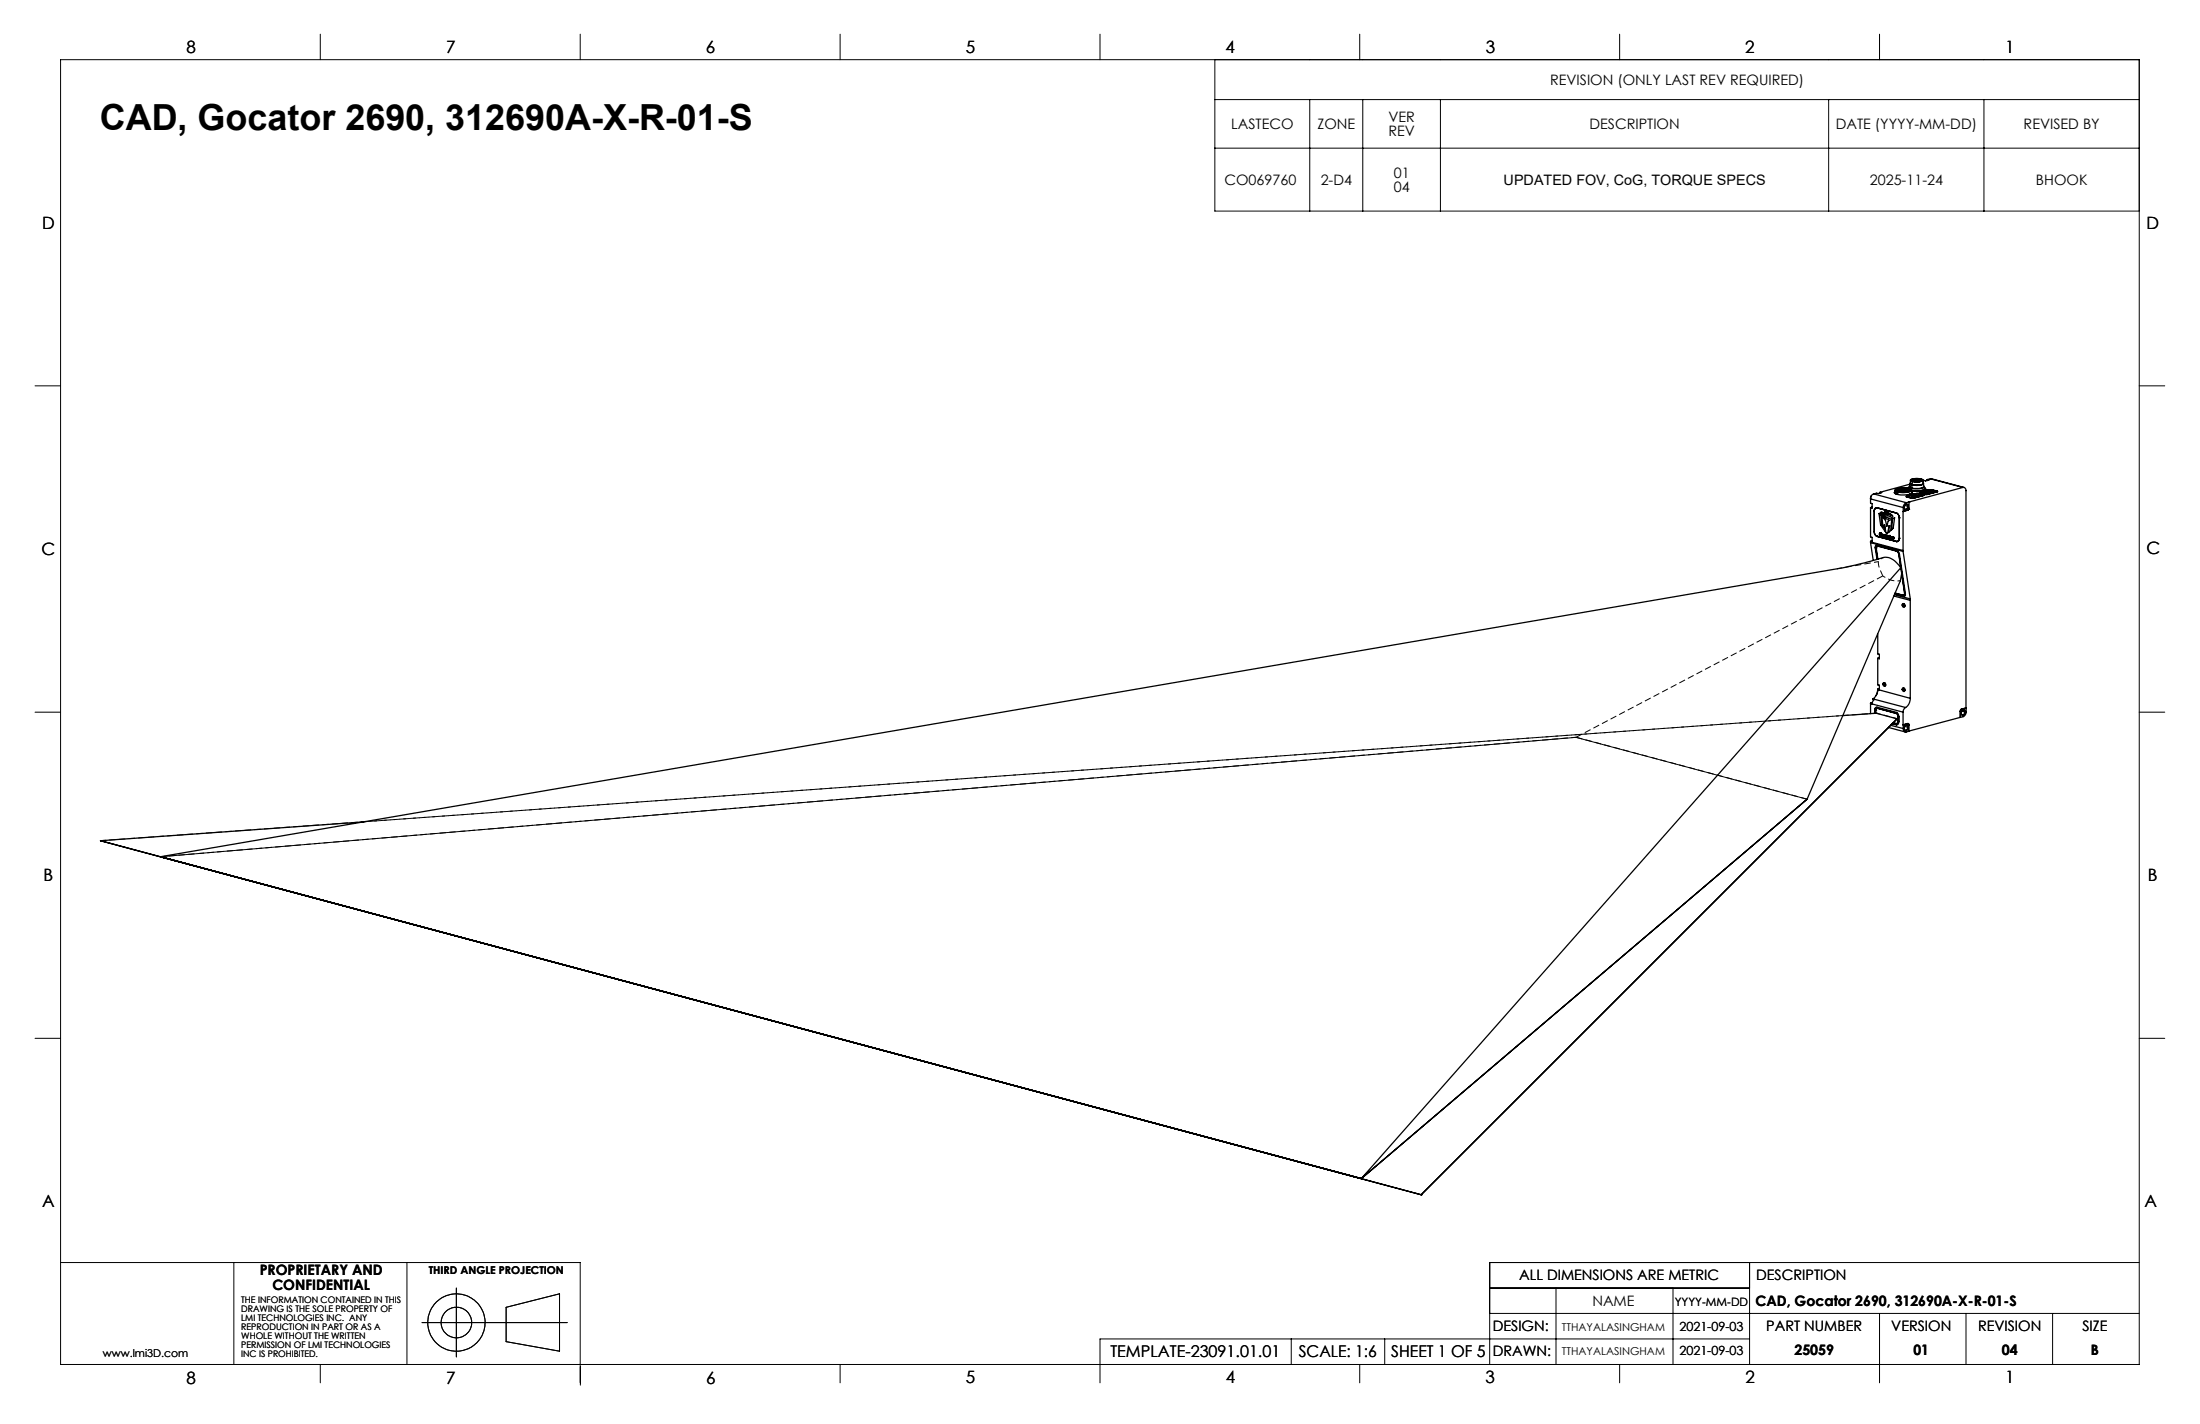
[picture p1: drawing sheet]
<svg xmlns="http://www.w3.org/2000/svg" width="432mm" height="279mm" viewBox="0 0 432 279" stroke-linecap="round" stroke-linejoin="round" font-family="sans-serif">
<path d="M360.7 111.6l8-1.4M368.3 139.9l4.1 1.1" fill="none" stroke="#000" stroke-width=".2" stroke-dasharray="1.3 .6" stroke-dashoffset=".4" stroke-linecap="butt"/>
<path d="M369.5 113a4.5 4.5 0 0 0 3.5 .9M369.7 109.4l-.7 .4-.3 .4" fill="none" stroke="#000" stroke-width=".2" stroke-dasharray="1.3 .6" stroke-dashoffset=".7" stroke-linecap="butt"/>
<path d="M309.3 144.7l-277.8 23.4" fill="none" stroke="#000" stroke-width=".2" stroke-dasharray="1.3 .6" stroke-dashoffset=".3" stroke-linecap="butt"/>
<path d="M369.5 113l-60.2 31.7M354.7 156.8l-45.4-12.1" fill="none" stroke="#000" stroke-width=".2" stroke-dasharray="1.3 .6" stroke-linecap="butt"/>
<path d="M368.7 110.2l.1 1 .7 1.8" fill="none" stroke="#000" stroke-width=".2" stroke-dasharray="1.3 .6" stroke-dashoffset=".1" stroke-linecap="butt"/>
<path d="M71.5 161.2l290.2-20.8" fill="none" stroke="#000" stroke-width=".2" stroke-dasharray="1.3 .6" stroke-dashoffset="-.1" stroke-linecap="butt"/>
<path d="M19.7 164.9l348.6-25" fill="none" stroke="#000" stroke-width=".2" stroke-dasharray="1.3 .6" stroke-dashoffset=".2" stroke-linecap="butt"/>
<g fill="none" stroke="#000" stroke-width=".25">
<path d="M367.1 99.6v5.7l.4 .1v.9l-.4-.1M367.3 97.3l-.2 .4v1l.4 .1v.9l-.4-.1M367.4 99.5l-.3 .1M367.4 99.5h.1M367.4 99.5l.1 .1M367.7 96.9a1.02 1.02 0 0 0-.6 1l6.5 1.7M367.7 96.9l6.5 1.7M368.2 99.7h.3M368.2 99.6l-.3 .4M368.4 99.7a.55 .55 0 0 0-.5 .6M368.4 99.7h.1M369 96.6l.3 .1-1.6 .2"/>
<path d="M369 96.6v.2M371.8 96.7l.1-.1v.2M371.9 96.5l-.1 .1a1.2 1.2 0 0 0 1.4 .5h.3a2.14 2.14 0 0 0 1.8-.5l-.1-.1M371.9 96.2l.1 .7 .4 .1v-.2M372.1 96.2v.1l.4 .2M372.1 96v.2l.4 .2M372.3 96l.9-.2a2.11 2.11 0 0 1 1.7 .3 2.91 2.91 0 0 1-2.7 .1zM372.3 96.7l.1 .1M372.3 96.5v.2M372.4 96.4l.1 .1M372.4 95.9l-.5 .3 .4 .3M372.4 96.7h.1"/>
<path d="M372.4 96.1v.2M372.4 96.4v.3M372.4 96.4l-.1 .1M372.4 96.7h-.1M372.5 96.4l-.1 .4M372.5 95.9l-.2 .1v.2M372.5 96.4h.1M372.7 96.3v.1M372.8 96.1h.1zM372.9 96l-.2 .1M372.9 96v.1M372.9 96.1h.1"/>
<path d="M372.9 96h.1M373 96.2h.2zM373 95.9l.1 .1zM373 96.2h.1M373.1 96l.1 .1zM373.1 96.1h.1zM373.1 96.2h.1M373.1 95.9v.1M373.2 96v.1M373.3 95.8l.2 .1zM373.3 96.3h.2zM373.3 96.2h.2z"/>
<path d="M373.3 96h.2zM373.4 95.9h-.1M373.4 95.9h.1M373.4 96.3h.1M373.5 95.8l-.1 .1M373.5 96h.1M373.5 96.2h.1M373.6 99.6l-.1 .8M373.7 95.8l.1 .1zM373.7 96h.1zM373.7 96.2h.1zM373.7 96.3h.1"/>
<path d="M373.8 96.3h.1M373.8 95.8v.1M373.8 96h.1M373.8 96.2h.1M373.8 96.3h-.1M373.9 96h.2zM373.9 99.1l.4-.1 .1 .3-.6-.1zM373.9 96.1h.2zM374 96.2h.2zM374 96v.1M374.1 96.2h.1M374.2 98.6a1.01 1.01 0 0 0-.6 1"/>
<path d="M374.2 96h.2zM374.2 96.1h.2zM374.3 95.8h-.5a1.49 1.49 0 0 0-1.4 .3l.3 .2M374.3 95.8l.2 .1M374.3 97.4h.1M374.3 95.8h-.1l.3 .1M374.3 95.8v.1M374.3 97.3l-.1 .1 .1 .1M374.3 97.3v.1M374.4 96.1l-.2 .1M374.4 96v.2M374.4 99.3a.38 .38 0 0 1-.2 .6 .38 .38 0 0 1-.5-.3"/>
<path d="M374.4 99.3h.1M374.5 95.8l.2-.1-.1 .1M374.5 95.9l.2 .1a1.66 1.66 0 0 1-1.7 .3h-.3M374.5 95.8v.1M374.5 99.3v.2a.41 .41 0 0 1-.3 .5 .41 .41 0 0 1-.5-.4M374.5 99.3a.39 .39 0 0 0-.3-.4 .39 .39 0 0 0-.4 .4l-.1 .3M374.6 95.8l.4 .3a1.19 1.19 0 0 1-1.4 .4l-1.1-.1M374.6 95.8l-.8-.1a2.08 2.08 0 0 0-1.7 .4l.1 .2 .3 .1M374.6 95.9l.2 .1 .1 .2M374.6 99.9h.1M374.6 99.9l-.2 .2M374.7 98.5v1.3l-.3 .3"/>
<path d="M374.7 98.5h.1M374.7 98.5l-.5 .1M374.7 95.5v.4M374.7 96.1v.2M374.7 97h.1M374.7 97l.2 .1M374.8 95.9l.3 .2 .1 .1a3.6 3.6 0 0 1-2.7 .4v-.1M374.9 94.9v.6l.3 .2M374.9 95.3l-.2 .3 .4 .2M374.9 97l.1 .1M374.9 95l-5.9 1.6M374.9 97h.2"/>
<path d="M374.9 97h.1M375 97.1h.1M375 96v.1a1.21 1.21 0 0 1-1.4 .5l-1.1-.2M375 97h.1M375 94.2v.7l.3 .2M375 94.1l1.3-.2 1.1 .2v.2a2.81 2.81 0 0 1-2.4 0zM375.1 97.3h.1M375.1 96.2a1.67 1.67 0 0 1-1.8 .4l-.8-.1M375.1 97.3l.5 .1M375.1 97.3l.5-.2 .6 .2M375.1 95.8v.3M375.2 96.3h.5a2.18 2.18 0 0 0 2.2-.5l-.2-.1 .3 .2a3.3 3.3 0 0 1-2.8 .4"/>
<path d="M375.2 97.6h.2M375.2 97.6h.1M375.2 95.1v.6M375.3 97.6h.1M375.3 95.1l-.4-.2 .1-.1-.1 .2 .3 .1M375.3 95.1h-.1M375.3 96.7l-.1-.1v.2M375.3 94.4v.7M375.4 97.6h.2M375.4 97.6h.1M375.4 97.6h.3M375.4 94.4h.1"/>
<path d="M375.5 97.5l.1 .1M375.5 97.5h.1M375.5 97.6h.1M375.5 94.4h-.1M375.5 94.4h.1M375.5 94.4v.1M375.6 97.6h.1M375.6 97.5h.1M375.6 97.6h.2M375.6 97.5l.2 .1M375.6 94.2h.2M375.6 94.2h.1"/>
<path d="M375.6 94.2v.3M375.6 97.4h.1M375.7 94.4h.2M375.7 94.3l.2-.1v.3M375.7 97.5h.1M375.7 97.5l.1 .1M375.7 94.4h.1M375.7 94.3h.1M375.7 94.3v.2M375.8 94.2h.1M375.8 97.4h.1M375.8 97.6h.1"/>
<path d="M375.8 97.5h.1M375.8 97.5h.3M375.8 97.5h.2M375.8 94.3h.1M375.9 97.4l.2 .1M375.9 94.4h.1M376 94.2v.3h.1v-.3M376 94.2v-.1l.1 .1M376 94.2h.1M376 94.4v-.1l.1 .1M376 97.4h.1M376 97.5h.1"/>
<path d="M376 97.4h.4M376 94.4h.1M376 94.2v.2M376.1 97.5h.1M376.1 94.4h.1M376.1 97.4h.1M376.1 96.8h.5M376.1 96.8l-1.9 .6 .1 .1M376.1 97.4l.3 .1M376.1 97.4h.2M376.1 94.2h.1M376.1 96.9h.1"/>
<path d="M376.1 96.9l-1.8 .4M376.2 97.3l.1 .1M376.2 97.4h.1M376.2 97.3h.1M376.2 97.3h.4M376.2 97.3l-.6 .1M376.3 94.4l.1-.1v.1M376.3 94.2l.1-.1v.1M376.3 94.1h.2M376.3 97.4h.1M376.3 97.3h.1M376.3 94.4h.1"/>
<path d="M376.3 94.2h.1M376.3 94.1v.1M376.3 94.2v.3M376.3 97.4h.3M376.3 97.3l.3 .1M376.3 97.3h.2M376.4 97.5h.1M376.4 97.4v.1M376.4 94.4h.1M376.4 94.2h.1M376.4 94.2v.3M376.5 97.3h.1"/>
<path d="M376.5 97.3l.1 .1M376.5 94.1l-.1 .1M376.5 94.1v.4M376.5 97.3h.4M376.6 94.4h.1M376.6 97.3v.1M376.6 97.4h.1M376.6 94.3h.1M376.6 94.4v.1M376.6 97.3h.3M376.6 97.3h.2M376.6 97.3h.1"/>
<path d="M376.6 94.5l.1-.1 .1 .1M376.6 96.8l1 .3-.1 .1M376.6 96.9l.9 .3M376.6 96.9h-.4l-1.9 .6M376.6 94.5h.1M376.6 96.9h.1M376.6 96.9l.8 .2M376.7 94.5h.1M376.7 94.3h.1M376.7 94.4h.1M376.7 94.3l-.1-.1v.1M376.7 94.3v.1"/>
<path d="M376.7 97.2l.1 .1M376.7 97.2h.1M376.7 97.3h.1M376.8 97.2h.2M376.8 94.5h.1M376.8 97.3h.1M376.8 96.5h.1M376.8 96.5h-.1l.2 .1v-.1M376.8 97.3h.3M376.8 97.2h.1M376.9 97.3h.1M376.9 94.3v.2"/>
<path d="M376.9 96.5h-.1M376.9 96.4h.1M376.9 96.4v.1M376.9 96.5h.1M377 96.4h.2M377 96.5h.2M377 97.2h.1M377 96.4h.1M377 96.5h.1M377 97.2l.1 .1M377 94l-.4-.1a1.89 1.89 0 0 0-1.6 .3l.5 .3M377 94l.4 .2a2.22 2.22 0 0 1-1.9 .3"/>
<path d="M377 94v.4M377.1 96.4h.2zM377.1 97.3h.1M377.1 96.4v.1M377.1 96.4h.2M377.2 96.4h.1M377.3 96.4h.1h-.2M377.3 96.4h.1M377.3 96.3l.3 .1zM377.4 96.7h.1M377.4 96.6l.3 .1zM377.4 96.6v.1"/>
<path d="M377.4 97.1l.1 .1-1.9 .5-1.3-.2M377.4 97.1l.1 .1M377.4 96.4h.1M377.5 97.2h.1M377.5 94.2l-.1 .7a2.63 2.63 0 0 1-2.1 .2M377.5 94.8v.1a2.48 2.48 0 0 1-2.3 .2M377.5 94.8a2.3 2.3 0 0 1-2.2 .3M377.5 97.2h.1l-.1-.2-1.3-.2-2.1 .6 1.1 .4 .5-.1M377.5 97.2l-1.9 .5-1.3-.2M377.5 95.3l.2 .1a1.21 1.21 0 0 1-1.4 .5l-1.2-.1M377.5 94.9v.6a2.38 2.38 0 0 1-2.3 .2M377.6 96.3h.1"/>
<path d="M377.6 96.3h.2M377.6 96.3l-.2 .1M377.7 96.3h.1M377.7 96.3l-.3 .1M377.7 95.5v.4a3 3 0 0 1-2.5 .3v.6l-.4 .2M377.7 96.6h-.4l.1 .1M377.7 96.6l-.3 .1M377.7 96.7h.1M377.7 96.6v.1M377.8 96.3h.1M377.8 96.2h.1M377.8 96.2l.1 .1"/>
<path d="M377.8 96.8h.1M377.8 96.7l.3 .1zM377.8 95.8l.2 .2M377.8 96.1l.1-.2-.2 .3-.3 .1M377.8 96.7v.1M377.9 96.8h.1M377.9 96.2h.1M377.9 96.2h.3M377.9 96.3h.1M377.9 96.5h.1M377.9 96.5h-.1l.2 .1M377.9 96.5l.1 .1"/>
<path d="M378 96.5h-.1M378 96.5h-.2M378 96.5h.1M378 96.4h.2M378 96.4v.1M378 96.5h.2M378 96.4l.1 .1M378.1 96.7l-.3 .1M378.1 96.7l.1 .1h-.4M378.1 96.7v.1M378.1 96.2h.1zM378.1 96.7h.1"/>
<path d="M378.1 96.8l.5 .1zM378.1 96.8h.1M378.1 96.5h.1M378.2 96.4l-.2 .1M378.2 96.9h.1M378.2 96.2h.1M378.2 96.1h.3zM378.2 96.8h.3zM378.2 96.8v.1M378.3 94.1l.3 .1-1.1 .1M378.3 96.9h-.1M378.3 96.4h-.2"/>
<path d="M378.3 94.1l-.1 .2M378.3 96.7h.1M378.4 96.6h-.2l.2 .1h-.1M378.4 96.2h-.2M378.4 96.4h.1h-.4M378.4 96.4h.1M378.4 96.2h-.3h.1M378.4 96.6h.2M378.4 96.6h-.1M378.4 96.6h.4M378.4 96.6h.1M378.5 96.6h.3"/>
<path d="M378.5 96.3l-.1 .1M378.5 96.3h.2M378.5 96.8l.1 .1M378.5 96.6l-.2 .1M378.6 96.3h.1M378.6 96.9h.1M378.6 96.3l-.2 .1h.3h-.3M378.6 96.3l-.1 .1M378.6 96.7l.3 .1zM378.6 96.3h-.1M378.6 96.6h-.1M378.6 96.6h.1"/>
<path d="M378.7 96.3h.1M378.7 96.1h.6l1 .3-2.1 .6-1.5-.3 2.3-.6 1.2 .3-2 .6-1.4-.3 .1-.1M378.7 96.3h.1h-.1M378.8 96.5h.1M378.8 96.7h.2M378.9 96.5h-.1M378.9 96.8h.1M378.9 93.9l6.6 1.7M378.9 93.9l-.6 .2M378.9 93.9l6.4 1.7M378.9 96.4l-.1 .1M378.9 96.4v.1"/>
<path d="M378.9 96.4l.2 .1M379 96.7l-.1 .1M379 96.5h-.2M379 96.7h.1M379 96.7h.2M379 96.4h.1l-.2 .1M379 96.4h-.1M379 96.4l.1 .1M379.1 96.7h.1M379.1 96.7h-.3l.1 .1M379.1 96.7h-.1M379.1 96.6l-.1 .1"/>
<path d="M379.1 96.6h.3M379.2 96.4h.1M379.2 96.4l-.1 .1M379.2 96.6h.1M379.2 96.6h.4h-.2M379.2 96.6h.2M379.2 96.6h-.1M379.3 96.6h.1M379.3 96.6h-.1h.2M379.4 96.6h.1M379.4 96.6h-.1M385.3 95.6a.55 .55 0 0 1 .6 .7v42.6"/>
<path d="M385.3 95.6l-10.6 2.9M367.1 106.3v.2M367.1 106.2h.1M367.1 106.3l6.4 1.7M367.1 106.2v.1M367.1 106.5l6.4 1.7M367.1 106.5l.6 3.5M367.5 106.1l-.4 .1M367.8 100.3a.56 .56 0 0 1 .6-.7l3.9 1.1M367.8 104.3a1.02 1.02 0 0 0 .6 1M367.8 100.3l.1 4.2 .2 .5 .3 .2M367.8 104.3h.1"/>
<path d="M367.9 100.3h-.1M368.1 107.5a.38 .38 0 0 1 0-.4 .38 .38 0 0 1 .4-.1l3.7 1a.91 .91 0 0 1 .6 .8l1.2 7.7a.41 .41 0 0 1-.4 .5M368.1 107.5l.3 2.2M368.2 107.5h.1M368.2 107.5h-.1M368.2 107.5l.3 2.2M368.2 105.1l.3 .1M368.3 107l-.1 .5M368.4 105.3l3.8 1M368.5 107.1h.1M368.5 105.2l-.1 .1M368.5 107.1h-.1h.3"/>
<path d="M368.6 107.2a.28 .28 0 0 0-.3 .1 .28 .28 0 0 0 0 .3l.3 2.1M368.6 107.2l3.6 .9M368.6 107.1l3.8 1.1 .3 .6M368.6 107.1a.33 .33 0 0 0-.4 .4M368.6 107l.1 .1M368.6 107.1v.1M368.7 107.1h.1M368.7 107.1l3.6 .9M368.7 107.1h-.1M368.8 100.8l.4 .3 .2 1.8 .5 .8 .1 .5-.9-1.2zM369 104.5l.3 .2 .1 .1-.4-.1 .1 .4h.1l-.1-.3 .3 .1v.3h-.2a.41 .41 0 0 1-.3-.2 .41 .41 0 0 1 .1-.5zM369 100.6l.4-.1 .1 .1-.2 .1 .1 .1h.4v-.2h.6l-.4-.3h.2l.5 .3-.1 .2h-.5a.6 .6 0 0 1-.6 .2 .6 .6 0 0 1-.5-.4z"/>
<path d="M369.4 101.4l.7 .7 .2 1.2 .3-1.1 .7-.3-.2 2.2-.4 .3 .1-1.2-.3 1.4-.2 .2-.1-.3-.3-1.6v.6l-.4-.5zM369.5 101.2l1.4-.5 .6 .5v.2a1.19 1.19 0 0 1-2-.2zM369.6 105l.1 .2zM369.9 105l.3 .1 .1 .1-.2-.1-.1 .2 .3 .1a.28 .28 0 0 1-.4 0 .28 .28 0 0 1 0-.4zM370 101.4l1-.4 .2 .1-.9 .5zM370.3 105.1l.2 .2M370.4 105.1l.3 .1v.5l-.1-.1a.17 .17 0 0 1-.2-.1 .17 .17 0 0 1 0-.2 .17 .17 0 0 1 .2 0l-.1-.1M370.4 105.1h-.1M370.5 105.2h.1M370.5 105.5h.1M370.6 105.5h-.1M370.6 105.5h.1"/>
<path d="M370.6 105.4v.1M370.6 105.4l-.1 .1M370.6 105.4h.1M370.8 103.2h.1M370.8 105.1h.1l.1 .1v.5l-.2-.1zM371 105.6h.1M371.2 105.5h.1v.2zM371.5 101.8l.4-.2-.3 2-.3 .4zM371.5 105.4h.3l-.1 .5zM371.7 105.6h.1M371.7 116.9l3.2 .9M371.8 116.7l3.1 .8"/>
<path d="M371.9 116.6l1.7 .4M371.9 116.5l1.7 .4M372 116.4l1.5 .4M372.2 108.1l.4 .3 .1 .4M372.2 100.6a1.06 1.06 0 0 1 .6 1M372.2 100.7a.96 .96 0 0 1 .6 .9M372.2 106.3h.1M372.2 100.7h.1M372.3 108l.1 .1M372.3 108l-.1 .1M372.4 108.1h.1M372.7 106.1l-.4 .2"/>
<path d="M372.7 108.8h.1M372.7 108.8l.4 2.7M372.7 108.8l1.1 7.5M372.8 105.6a.51 .51 0 0 1-.6 .7M372.8 101.6h.1M372.8 105.6h.1M372.8 101.6v4M372.8 108.7l-.1 .1M373.1 111.4a3.4 3.4 0 0 0-3.7-1.9l-3.5 1-4.4 .9-330 56.7M373.1 111.4l.1 1-.2 1.5-18.3 42.9-87.5 74.4M373.1 111.4l-105.9 119.8M373.2 112.5l.6 3.8"/>
<path d="M373.3 118.7h.2M373.4 118.5a.33 .33 0 0 1 .5 .2 .33 .33 0 0 1-.4 .4l-.2-.4zM373.5 118.7l.2 .3 .2-.2M373.5 116.8h.1M373.5 108v.2M373.5 108.2l1.4 9.3M373.5 100.4v7.6M373.6 116.9h.2M373.6 116.8v.1M373.6 116.9v.1M373.8 116.3a.3 .3 0 0 1-.3 .5M373.8 116.7h.1"/>
<path d="M373.8 118.6l-.2-.1-.1 .2M373.8 116.3h.1M373.8 116.3a.32 .32 0 0 1 0 .4 .32 .32 0 0 1-.3 .1M373.8 118.6l-.3 .1M373.9 116.7l-.2 .1M373.9 116.4v.2l-.2 .2M373.9 116.3h-.1M374.4 100.1l-.9 .3M374.9 117.5v.3M374.9 117.8v19.2M367.1 138h.1M367.1 138v2"/>
<path d="M367.1 138l6.4 1.7M367.1 138h.4M367.6 137.2l.2 .1M367.6 137.2l.1 .1M367.6 137.1l.3 .1-.4 .5v.4l-.4-.1M367.6 137.1h.1M367.6 137.1v.1M367.6 137.1l6.4 1.7M367.7 137.3v.1M367.7 137.3h.1M367.9 139.3a.46 .46 0 0 1 .6-.5l3.8 1 .3 .4 .1 1.4a.5 .5 0 0 1-.5 .6M367.9 139.3v.7"/>
<path d="M367.9 139.3h.1M368 139.3h.1M368 139.8h.1M368 139.3v.6M368.1 139.3h.1M368.1 139.8h.1M368.1 139.3v.6M368.1 139.5h.1M368.3 138.8l-.2 .2-.1 .3M368.4 139h.1M368.5 139a.38 .38 0 0 0-.4 .5M368.5 139l3.6 1"/>
<path d="M368.5 135.3a2.23 2.23 0 0 1-.9 1.8M368.5 139h.1M368.5 139a.39 .39 0 0 0-.4 .5M368.5 139h-.2M368.5 135.3l-.3 1.2M368.5 138.8v.2M368.5 135.3l6.4 1.7M368.5 124.4v3.9l.4 .1v.9l-.4-.1M368.5 135.2v.1M368.5 139l3.6 .9M368.6 139l3.6 .9M368.8 129.1l-.3 .1v5.2h.4v.9h-.4"/>
<path d="M368.8 129.1h.1M368.8 135.1l-.3 .1M368.8 135.1h.1M368.8 135.1l.1 .1M369.6 134.2l.3 .5 .1-.1 .1-.2M369.6 134.2v-.2l.3-.1 .2 .5M369.6 134.2h.1M369.7 134.2l.2 .3 .2-.2M369.8 134.1h.3l-.4 .1zM372.1 139.9l.4 .3 .1 .5M372.1 140l.3 .2 .1 .5M372.1 139.9v.1"/>
<path d="M372.2 139.9h-.1M372.2 139.9h.1M372.3 139.9l.2 .3 .1 .4M372.3 139.8v.1M373.3 135.3l.3 .4 .3-.3M373.3 135.3l.1-.3 .2-.1 .3 .5M373.3 135.3h.2M373.5 135.3l.2 .3 .2-.2M373.5 139.7v2.5M373.8 135.1l-.2-.1-.1 .3M373.8 135.1l-.3 .2M374 138.8l-.4 .5-.1 .4"/>
<path d="M374.9 137a2.08 2.08 0 0 1-.9 1.8M384.7 139.6v1.2l.1-1.2M384.7 139.6h.1M385 139.1l-.3 .5M385 139.1v.1M385 139.2l-.2 .4M385.1 139.4l.3-.1 .2 .4-.6-.2zM385.6 139.7a.37 .37 0 0 1-.2 .5 .37 .37 0 0 1-.5-.3M385.6 139.7h.2M385.8 139.7l-.1 .2a.41 .41 0 0 1-.4 .5 .41 .41 0 0 1-.4-.5M385.8 139.7a.41 .41 0 0 0-.4-.5 .41 .41 0 0 0-.4 .5l-.1 .2M385.9 138.9l-.9 .2"/>
<path d="M385.9 138.9h.1M385.9 138.9v.8a1.01 1.01 0 0 1-.6 .9l-11.1 3a.56 .56 0 0 1-.6-.7M385.9 138.9l-.9 .3M361.7 140.4l6.6-.5 4.1 1.1M370.7 142.7l3.2 .9M371.1 142.3l2.5 .6M371.4 142l.8 .2M371.4 142l.9 .2M371.5 141.8l.6 .2M371.6 141.8l.5 .2M372.1 142h.1M372.3 142.2h.1"/>
<path d="M372.3 142v.2M372.3 142.2h-.1M372.4 141h.1M372.4 141l-93.5 93.4M372.4 142h.1M372.5 141.5a.34 .34 0 0 1-.4 .5M372.5 141.5h.1a.43 .43 0 0 1-.5 .5M372.5 140.7h.1M372.5 140.7v.8M372.6 141.6l-.1 .3-.2 .1h.2M372.6 140.6h.1M372.6 141.6h.1"/>
<path d="M372.6 140.6v.1M372.6 140.6v1M373.5 142.2h.1M373.6 142.2v.7M373.9 142.4l.4-.1 .1 .4-.6-.2zM374.4 142h.2l.1 .2v1.3M374.4 142l-.9 .2M374.4 142h.1M374.4 142l.3 .3M374.4 142.7a.37 .37 0 0 1-.2 .5 .37 .37 0 0 1-.5-.3M374.4 142l-.8 .2M374.4 142.7h.1"/>
<path d="M374.5 142.7v.2a.41 .41 0 0 1-.3 .5 .41 .41 0 0 1-.5-.5M374.5 142.7a.39 .39 0 0 0-.3-.5 .39 .39 0 0 0-.4 .5l-.1 .2M19.7 165h.1M19.7 165l259.2 69.4M31.5 168.1h.1M71.5 161.3l-51.8 3.7M267.2 231.2h.1M278.9 234.4h.1"/>
<circle cx="376.9" cy="94.2" r=".07"/>
<circle cx="369.6" cy="105.1" r=".24"/>
<circle cx="371.2" cy="105.5" r=".23"/>
</g>
<g fill="none" stroke="#000" stroke-width=".2">
<path d="M11.9 11.7h408v256h-408zM62.9 6.7v5M113.9 6.7v5M164.9 6.7v5M215.9 6.7v5M238.4 11.7v29.7h181.5M238.4 19.5h181.5M257.1 19.5v21.9M266.9 6.7v5M267.5 19.5v21.9M282.7 19.5v21.9M317.9 6.7v5"/>
<path d="M358.9 19.5v21.9M368.9 6.7v5M389.4 19.5v21.9M238.4 29.1h181.5M6.9 75.7h5M419.9 75.7h5M6.9 139.7h5M419.9 139.7h5M31.5 168.1l277.8-23.4 45.4 12.1-87.5 74.4zM6.9 203.7h5M419.9 203.7h5M11.9 247.7h102v23.6"/>
<path d="M45.9 247.7v20M79.9 247.7v20M89.6 252.7v13.5M99.3 256.5l10.5-2.6v11.2l-10.5-1.9zM111.3 259.5h-28.5M292.4 252.7h51M292.4 257.7h127.5M305.4 252.7v15M328.4 252.7v15M343.4 247.7v20M368.9 257.7v13.6M385.9 257.7v10"/>
<path d="M402.9 257.7v10M419.9 247.7h-127.5v20M62.9 267.7v3.6M113.9 268.2v3.6M164.9 267.7v3.6M253.4 262.7v5M266.9 267.7v3.6M271.8 262.7v5M317.9 267.7v3.6M343.4 262.7h-127.5v8.6"/>
<circle cx="89.6" cy="259.5" r="5.6"/>
<circle cx="89.6" cy="259.5" r="3"/>
</g>
<text font-size="7.1" x="19.6" y="25.6">CAD, Gocator 2690, 312690A-X-R-01-S</text>
<g font-size="3.3">
<text x="36.6" y="10.5">8</text>
<text x="87.5" y="10.5">7</text>
<text x="138.6" y="10.5">6</text>
<text x="189.6" y="10.5">5</text>
<text x="240.5" y="10.4">4</text>
<text x="291.6" y="10.4">3</text>
<text x="342.6" y="10.4">2</text>
<text x="393.6" y="10.4">1</text>
<text x="8.2" y="44.9">D</text>
<text x="421.3" y="44.9">D</text>
<text x="8.1" y="108.9">C</text>
<text x="421.3" y="108.8">C</text>
<text x="8.5" y="172.8">B</text>
<text x="421.6" y="172.9">B</text>
<text x="8.3" y="236.8">A</text>
<text x="420.9" y="236.9">A</text>
<text x="36.6" y="271.5">8</text>
<text x="87.6" y="271.5">7</text>
<text x="138.6" y="271.5">6</text>
<text x="189.6" y="271.3">5</text>
<text x="240.6" y="271.3">4</text>
<text x="291.5" y="271.4">3</text>
<text x="342.6" y="271.4">2</text>
<text x="393.5" y="271.3">1</text>
</g>
<g font-size="3.2">
<text x="217.9" y="266.3">TEMPLATE-23091.01.01</text>
<text x="254.9" y="266.3">SCALE: 1:6</text>
<text x="273.1" y="266.3">SHEET 1 OF 5</text>
</g>
<g font-size="2.8">
<text x="304.2" y="16.7">REVISION (ONLY LAST REV REQUIRED)</text>
<text x="272.5" y="23.9">VER</text>
<text x="241.6" y="25.4">LASTECO</text>
<text x="258.6" y="25.4">ZONE</text>
<text x="272.5" y="26.8">REV</text>
<text x="312" y="25.4">DESCRIPTION</text>
<text x="360.3" y="25.4">DATE (YYYY-MM-DD)</text>
<text x="397.2" y="25.4">REVISED BY</text>
<text x="273.6" y="34.9">01</text>
<text x="240.3" y="36.3">CO069760</text>
<text x="259.2" y="36.3">2-D4</text>
<text x="273.6" y="37.7">04</text>
<text x="295.1" y="36.3">UPDATED FOV, CoG, TORQUE SPECS</text>
<text x="367" y="36.3">2025-11-24</text>
<text x="399.6" y="36.3">BHOOK</text>
<text x="51" y="250.2">PROPRIETARY AND</text>
<text x="298.2" y="251.2">ALL DIMENSIONS ARE METRIC</text>
<text x="344.7" y="251.2">DESCRIPTION</text>
<text x="53.5" y="253">CONFIDENTIAL</text>
<text x="312.5" y="256.2">NAME</text>
<text x="344.6" y="256.2">CAD, Gocator 2690, 312690A-X-R-01-S</text>
<text x="293" y="261.2">DESIGN:</text>
<text x="346.7" y="261.2">PART NUMBER</text>
<text x="371.2" y="261.2">VERSION</text>
<text x="388.2" y="261.2">REVISION</text>
<text x="408.7" y="261.2">SIZE</text>
<text x="293" y="266.1">DRAWN:</text>
<text x="352.2" y="265.9">25059</text>
<text x="375.6" y="265.9">01</text>
<text x="392.9" y="265.9">04</text>
<text x="410.4" y="265.9">B</text>
</g>
<g font-size="2.5">
<text x="329.6" y="261.2">2021-09-03</text>
<text x="329.6" y="265.9">2021-09-03</text>
</g>
<text font-size="2.3" x="328.7" y="256.2">YYYY-MM-DD</text>
<g font-size="2.1">
<text x="84.2" y="250">THIRD ANGLE PROJECTION</text>
<text x="306.6" y="261.2">TTHAYALASINGHAM</text>
<text x="20.2" y="266.3">www.lmi3D.com</text>
<text x="306.6" y="265.9">TTHAYALASINGHAM</text>
</g>
<g font-size="1.8">
<text x="47.3" y="255.7">THE INFORMATION CONTAINED IN THIS</text>
<text x="47.3" y="257.5">DRAWING IS THE SOLE PROPERTY OF</text>
<text x="47.3" y="259.3">LMI TECHNOLOGIES INC. ANY</text>
<text x="47.3" y="261">REPRODUCTION IN PART OR AS A</text>
<text x="47.3" y="262.8">WHOLE WITHOUT THE WRITTEN</text>
<text x="47.3" y="264.6">PERMISSION OF LMI TECHNOLOGIES</text>
<text x="47.3" y="266.3">INC IS PROHIBITED.</text>
</g>
</svg>
